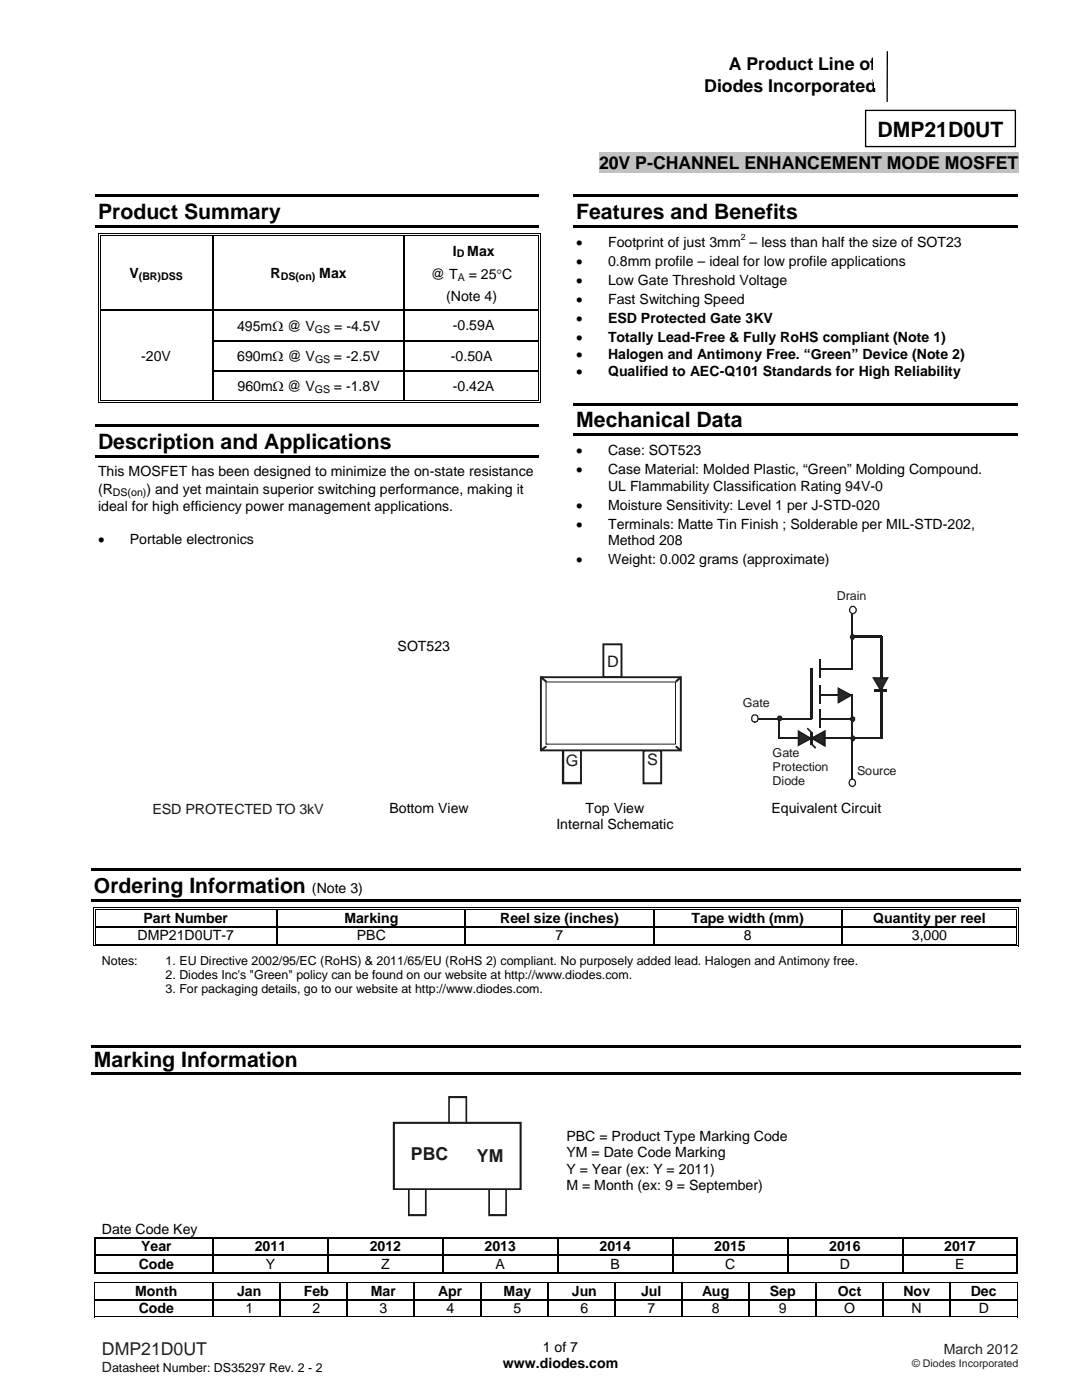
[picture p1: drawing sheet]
<svg xmlns="http://www.w3.org/2000/svg" width="216mm" height="279mm" viewBox="0 0 216 279" stroke-linecap="round" stroke-linejoin="round" font-family="sans-serif">
<path d="M177.1 10.3l-.1 10" fill="none" stroke="#000" stroke-width=".26"/>
<path d="M172.7 22h29.9v7.3h-29.9z" fill="#fff"/>
<path d="M172.7 22h29.9v7.3h-29.9z" fill="none" stroke="#000" stroke-width=".26"/>
<path d="M119.5 30.4h83.7v4.1h-83.7z" fill="#c1c1c1"/>
<g fill="#000">
<path d="M19 38.8h88.6v.5h-88.6zM114.4 38.8h88.7v.5h-88.7zM19 44.9h88.6v.5h-88.6zM19.6 46.5h.1v.5h-.1zM19.6 46.5h.5v.2h-.5zM19.9 46.8h.2v.2h-.2zM42.4 47h.3zM42.4 46.5h.5v.2h-.5zM42.4 46.8h.5v.2h-.5zM80.5 47h.3zM80.5 46.5h.5v.2h-.5zM80.5 46.8h.5v.2h-.5z"/>
<path d="M107.4 46.5h.4v.2h-.4zM107.4 46.8h.1v.2h-.1zM107.7 46.5h.1v.5h-.1zM114.4 44.9h88.7v.5h-88.7zM19.6 61.8h.1v.3h-.1zM19.6 67.8h.1v.3h-.1zM19.6 73.9h.1v.2h-.1zM19.9 61.8h.2v.3h-.2zM19.9 67.8h.2v.3h-.2zM19.9 73.9h.2v.2h-.2zM42.4 61.8h.3v.3h-.3zM42.4 67.8h.3v.3h-.3z"/>
<path d="M42.4 73.9h.3v.2h-.3zM80.5 61.8h.3v.3h-.3zM80.5 67.8h.3v.3h-.3zM80.5 73.9h.3v.2h-.3zM107.4 61.8h.1v.3h-.1zM107.4 67.8h.1v.3h-.1zM107.4 73.9h.1v.2h-.1zM107.7 61.8h.1v.3h-.1zM107.7 67.8h.1v.3h-.1zM107.7 73.9h.1v.2h-.1zM19 84.7h88.6v.6h-88.6zM19 90.8h88.6v.6h-88.6z"/>
<path d="M19.6 80.3h.5v.1h-.5zM19.9 79.9h.2v.2h-.2zM42.4 79.9h.5v.2h-.5zM80.5 79.9h.5v.2h-.5zM107.4 80.3h.4v.1h-.4zM107.4 79.9h.1v.2h-.1zM107.7 79.9h.1v.5h-.1zM114.4 80.4h88.7v.5h-88.7zM114.4 86.5h88.7v.5h-88.7zM18.2 173.4h185.5v.5h-185.5zM18.2 179.5h185.5v.5h-185.5zM18.6 181h.2v.6h-.2z"/>
<path d="M18.6 181h.5v.2h-.5zM18.6 184.8h.2v.3h-.2zM18.6 188.7h.5v.1h-.5zM18.9 181.4h.2v.2h-.2zM18.9 181.4h.2v.1h-.2zM18.9 184.8h.2v.3h-.2zM18.9 188.3h.2v.2h-.2zM55.2 181.5l.3 .1zM55.2 181h.5v.2h-.5zM55.2 181.4h.5v.1h-.5zM55.2 184.8h.3v.3h-.3zM55.2 188.3h.5v.2h-.5z"/>
<path d="M92.8 181.5l.2 .1zM92.8 181h.5v.2h-.5zM92.8 181.4h.5v.1h-.5zM92.8 184.8h.2v.3h-.2zM92.8 188.3h.5v.2h-.5zM130.3 181.5l.3 .1zM130.3 181h.5v.2h-.5zM130.3 181.4h.5v.1h-.5zM130.3 184.8h.3v.3h-.3zM130.3 188.3h.5v.2h-.5zM167.9 181.5l.2 .1zM167.9 181h.5v.2h-.5z"/>
<path d="M167.9 181.4h.5v.1h-.5zM167.9 184.8h.2v.3h-.2zM167.9 188.3h.5v.2h-.5zM202.8 181h.5v.2h-.5zM202.8 181.4h.1v.2h-.1zM202.8 181.4h.1v.1h-.1zM202.8 184.8h.1v.3h-.1zM202.8 188.7h.5v.1h-.5zM202.8 188.3h.1v.2h-.1zM203.1 181h.2v.6h-.2zM203.1 184.8h.2v.3h-.2zM203.1 188.3h.2v.5h-.2z"/>
<path d="M18.2 208.5h185.5v.5h-185.5zM18.2 213.9h185.5v.5h-185.5zM18.7 246.9h.3v.3h-.3zM18.7 250.4h.3v.3h-.3zM18.8 255.8h.1v.2h-.1zM18.8 259.2h.1v.3h-.1zM42.4 246.9h.3v.3h-.3zM42.4 250.4h.3v.3h-.3zM42.4 259.2h.3v.3h-.3zM55.8 259.2h.2v.3h-.2zM65.3 246.9h.3v.3h-.3zM65.3 250.4h.3v.3h-.3z"/>
<path d="M69.2 259.2h.2v.3h-.2zM82.5 259.2h.3v.3h-.3zM88.3 246.9h.2v.3h-.2zM88.3 250.4h.2v.3h-.2zM95.9 259.2h.3v.3h-.3zM109.3 259.2h.2v.3h-.2zM111.2 246.9h.2v.3h-.2zM111.2 250.4h.2v.3h-.2zM122.6 259.2h.3v.3h-.3zM134.1 246.9h.3v.3h-.3zM134.1 250.4h.3v.3h-.3zM136 259.2h.3v.3h-.3z"/>
<path d="M149.4 259.2h.2v.3h-.2zM157 246.9h.3v.3h-.3zM157 250.4h.3v.3h-.3zM162.8 259.2h.2v.3h-.2zM176.1 259.2h.3v.3h-.3zM180 246.9h.2v.3h-.2zM180 250.4h.2v.3h-.2zM189.5 259.2h.2v.3h-.2zM202.9 246.9h.2v.3h-.2zM202.9 246.9h.2v.2h-.2zM202.9 250.4h.2v.3h-.2zM202.9 253.9h.2v.2h-.2z"/>
<path d="M202.9 255.8h.2v.2h-.2zM202.9 259.2h.2v.3h-.2zM202.9 262.7h.2v.2h-.2z"/>
</g>
<g fill="none" stroke="#000" stroke-width=".2">
<path d="M19.7 47v14.8M20 47v14.8M20.1 46.6h22.3M20.1 46.9h22.3M42.9 46.6h37.6M42.9 46.9h37.6M81 46.6h26.4M81 46.9h26.4M107.5 47v14.8M107.8 47v14.8M19.7 62.1v5.7M19.7 68.1v5.8"/>
<path d="M19.7 74.1v6.3M20 62.1v5.7M20 68.1v5.8M20 74.1v5.8M107.5 62.1v5.7M107.5 68.1v5.8M107.5 74.1v5.8M107.8 62.1v5.7M107.8 68.1v5.8M107.8 74.1v5.8M20.1 80.3h87.3M20.1 80h22.3"/>
<path d="M42.9 80h37.6M81 80h26.4M18.7 181.6v3.2M18.7 185.1v3.7M19 181.6v3.2M19 185.1v3.2M19.1 181.1h36.1M19.1 181.5h36.1M19.1 188.8h183.7M19.1 188.4h36.1M55.7 181.1h37.1M55.7 181.5h37.1"/>
<path d="M55.7 188.4h37.1M93.3 181.1h37M93.3 181.5h37M93.3 188.4h37M130.8 181.1h37.1M130.8 181.5h37.1M130.8 188.4h37.1M168.4 181.1h34.4M168.4 181.5h34.4M168.4 188.4h34.4M202.8 181.6v3.2M202.8 185.1v3.2"/>
<path d="M203.2 181.6v3.2M203.2 185.1v3.2M18.8 255.9h184.3M18.9 256v3.2M18.9 259.5v3.4M203 256v3.2M203 259.5v3.4M18.8 262.8h184.1"/>
</g>
<g fill="none" stroke="#000" stroke-width=".25">
<path d="M42.5 47v14.8M80.6 47v14.8M20.1 61.9h22.3M42.5 62.1v5.7M42.5 68.1v5.8M42.5 74.1v5.8M42.7 61.9h37.8M42.7 68h37.8M42.7 74h37.8M80.6 62.1v5.7M80.6 68.1v5.8M80.6 74.1v5.8"/>
<path d="M80.8 61.9h26.6M80.8 68h26.6M80.8 74h26.6M19.1 184.9h36.1M55.4 181.6v3.2M55.4 185.1v3.2M55.5 184.9h37.3M92.9 181.6v3.2M92.9 185.1v3.2M93 184.9h37.3M130.4 181.6v3.2M130.4 185.1v3.2"/>
<path d="M130.6 184.9h37.3M168 181.6v3.2M168 185.1v3.2M168.1 184.9h34.7M18.7 247h23.7M18.7 254h23.7M18.9 247.2v3.2M18.9 250.7v3.4M18.9 259.4h23.5M19 250.5h23.4M42.5 247.2v3.2M42.5 250.7v3.4"/>
<path d="M42.5 256v3.2M42.5 259.5v3.2M42.7 247h22.6M42.7 250.5h22.6M42.7 254h22.6M42.7 259.4h13.1M55.9 256v3.2M55.9 259.5v3.2M56 259.4h13.2M65.5 247.2v3.2M65.5 250.7v3.4M65.6 247h22.7"/>
<path d="M65.6 250.5h22.7M65.6 254h22.7M69.3 256v3.2M69.3 259.5v3.2M69.4 259.4h13.1M82.7 256v3.2M82.7 259.5v3.2M82.8 259.4h13.1M88.4 247.2v3.2M88.4 250.7v3.4M88.5 247h22.7M88.5 250.5h22.7"/>
<path d="M88.5 254h22.7M96 256v3.2M96 259.5v3.2M96.2 259.4h13.1M109.4 256v3.2M109.4 259.5v3.2M109.5 259.4h13.1M111.3 247.2v3.2M111.3 250.7v3.4M111.4 247h22.7M111.4 250.5h22.7M111.4 254h22.7"/>
<path d="M122.8 256v3.2M122.8 259.5v3.2M122.9 259.4h13.1M134.2 247.2v3.2M134.2 250.7v3.4M134.4 247h22.6M134.4 250.5h22.6M134.4 254h22.6M136.1 256v3.2M136.1 259.5v3.2M136.3 259.4h13.1M149.5 256v3.2"/>
<path d="M149.5 259.5v3.2M149.6 259.4h13.2M157.1 247.2v3.2M157.1 250.7v3.4M157.3 247h22.7M157.3 250.5h22.7M157.3 254h22.7M162.9 256v3.2M162.9 259.5v3.2M163 259.4h13.1M176.3 256v3.2M176.3 259.5v3.2"/>
<path d="M176.4 259.4h13.1M180.1 247.2v3.2M180.1 250.7v3.4M180.2 247h22.7M180.2 250.5h22.7M180.2 254h22.7M189.6 256v3.2M189.6 259.5v3.2M189.7 259.4h13.2M203 247.2v3.2M203 250.7v3.4"/>
</g>
<path d="M151.3 143.5h10.8" fill="none" stroke="#1f1a17" stroke-width=".34"/>
<path d="M161.9 146.1v2.5" fill="none" stroke="#1f1a17" stroke-width=".42"/>
<g fill="#1f1a17">
<path d="M162.1 148.3l.8 .9-.3 .2-.8-.8z"/>
<path d="M161 145.4l.2-.2 .9 .9-.3 .2z"/>
</g>
<path d="M163.6 133.5h6.6M163.7 131.6v3.6M163.7 136.8v3.6M163.7 138.7h6.5M170.1 122.5v11.1M155.4 147.3h20.6M155.5 143.2v4.3M163.7 141.6v3.7M163.7 143.4h6.6" fill="none" stroke="#1f1a17" stroke-width=".34"/>
<path d="M161.9 133.4v10.1M170.2 127.1h5.8M174.3 137.9h2.6M175.8 127v20.5" fill="none" stroke="#1f1a17" stroke-width=".42"/>
<path d="M159.3 145.9l2.5 1.4-2.5 1.4z" fill="#2a2b2b"/>
<path d="M159.2 145.9h.3v2.8h-.3zM159.2 148.7l.2 .1-.2 .2zM159.3 148.6l2.4-1.3 .2 .2-2.5 1.3zM161.9 147.3l.3 .1-.3 .1zM159.4 145.8l2.5 1.5-.2 .2-2.4-1.4zM159.2 145.6l.2 .2-.1 .1h-.1z" fill="#1f1a17"/>
<path d="M162.1 147.3l2.4-1.3v2.8z" fill="#2a2b2b"/>
<path d="M164.3 146h.5v2.8h-.5zM164.4 145.8l.4-.2v.4h-.3zM162 147.2l2.4-1.4 .2 .4-2.5 1.3zM161.7 147.3l.3-.1 .1 .1-.1 .2zM162.1 147.2l2.5 1.4-.2 .3-2.4-1.4zM164.5 148.8h.3v.3l-.4-.2z" fill="#1f1a17"/>
<path d="M174.3 135.3h2.8l-1.3 2.5z" fill="#2a2b2b"/>
<path d="M174.3 135.1h2.8v.4h-2.8zM177.1 135.1h.3l-.2 .3zM177 135.2l.2 .2-1.3 2.5-.3-.2zM175.6 137.9h.3l-.1 .2zM174.2 135.4l.2-.2 1.5 2.5-.3 .2zM174 135.1h.3l-.1 .3z" fill="#1f1a17"/>
<path d="M169.9 121h.5a.76 .76 0 0 1 .5 .8 .76 .76 0 0 1-.7 .7 .76 .76 0 0 1-.7-.7 .76 .76 0 0 1 .4-.8zM150.2 142.9l.1-.2h.6l.2 .2 .2 .5-.2 .6-.5 .1-.4-.1-.2-.3v-.6zM169.6 155.7l.2-.2h.5l.4 .5v.5l-.4 .4a.68 .68 0 0 1-.9-.7z" fill="none" stroke="#1f1a17" stroke-width=".25"/>
<path d="M169.8 143.2l.4-.2 .3 .3v.4l-.2 .3h-.3l-.2-.3z" fill-rule="evenodd" fill="#2a2b2b"/>
<path d="M169.8 143.2l.4-.2 .3 .3v.4l-.2 .3h-.3l-.2-.3z" fill="none" stroke="#1f1a17" stroke-width=".25"/>
<path d="M170 146.9h.3l.2 .3a.55 .55 0 0 1-.3 .6 .55 .55 0 0 1-.4-.6z" fill-rule="evenodd" fill="#2a2b2b"/>
<path d="M170 146.9h.3l.2 .3a.55 .55 0 0 1-.3 .6 .55 .55 0 0 1-.4-.6z" fill="none" stroke="#1f1a17" stroke-width=".25"/>
<circle cx="155.6" cy="143.4" r=".43" fill="#2a2b2b"/>
<circle cx="155.6" cy="143.4" r=".43" fill="none" stroke="#1f1a17" stroke-width=".25"/>
<path d="M169.8 126.8l.3-.2 .2 .2 .2 .3-.2 .5-.5-.1-.1-.4z" fill-rule="evenodd" fill="#2a2b2b"/>
<path d="M169.8 126.8l.3-.2 .2 .2 .2 .3-.2 .5-.5-.1-.1-.4z" fill="none" stroke="#1f1a17" stroke-width=".25"/>
<path d="M170.1 138.7v16.9" fill="none" stroke="#1f1a17" stroke-width=".34"/>
<path d="M167.3 137.4l2.5 1.3-2.5 1.5z" fill="#2a2b2b"/>
<g fill="#1f1a17">
<path d="M167.1 137.4h.4v2.8h-.4zM167.1 137.1l.3 .2-.1 .1h-.2zM167.4 137.3l2.5 1.3-.1 .3-2.6-1.4zM169.8 138.7h.4l-.3 .2zM167.2 140.1l2.6-1.5 .1 .3-2.5 1.4zM167.1 140.2l.3 .1-.3 .2z"/>
<path d="M120.4 135h3.6v.3h-3.6zM124 135.1h.2v.2h-.2zM123.8 128.6h.4v6.5h-.4zM124 128.4h.2v.2h-.2zM120.4 128.4h3.6v.4h-3.6zM120.2 128.4h.2v.2h-.2zM120.2 128.6h.4v6.5h-.4zM120.2 135.1h.2v.2h-.2z"/>
<path d="M112.3 156h3.6v.5h-3.6zM115.9 156.2h.2v.3h-.2zM115.7 149.6h.4v6.6h-.4zM115.9 149.5h.2v.1h-.2zM112.3 149.5h3.6v.3h-3.6zM112.1 149.5h.2v.1h-.2zM112.1 149.6h.5v6.6h-.5zM112.1 156.2h.2v.3h-.2z"/>
<path d="M128.4 156.1h3.5v.4h-3.5zM131.9 156.3h.2v.2h-.2zM131.7 149.8h.4v6.5h-.4zM131.9 149.6h.2v.2h-.2zM128.4 149.6h3.5v.3h-3.5zM128.2 149.6h.2v.2h-.2zM128.2 149.8h.4v6.5h-.4zM128.2 156.3h.2v.2h-.2z"/>
</g>
<path d="M107.9 135.1h27.9v14.7h-27.9z" fill="#fff"/>
<path d="M107.7 135.1h.4v14.7h-.4zM107.7 135h.2v.1h-.2zM107.9 135h27.9v.3h-27.9zM135.8 135h.2v.1h-.2zM135.7 135.1h.3v14.7h-.3zM135.8 149.8h.2v.1h-.2zM107.9 149.6h27.9v.3h-27.9zM107.7 149.8h.2v.1h-.2z" fill="#1f1a17"/>
<path d="M109 136.1h25.8v12.4h-25.8z" fill="#fff"/>
<path d="M109 136.1h25.8v12.4h-25.8zM109 148.5h.1" fill="none" stroke="#1f1a17" stroke-width=".2"/>
<g fill="#1f1a17">
<path d="M134.7 135.9l1-.9 .3 .3-1 .9z"/>
<path d="M135 148.8l1 .8-.3 .3-1-.8z"/>
<path d="M107.7 149.6l1.2-.8 .3 .3-1.2 .8z"/>
<path d="M108 135l1.2 .9-.3 .3-1.2-.9z"/>
</g>
<path d="M78.6 224.1h25.2v13.2h-25.2z" fill="#fff"/>
<g fill="#1f1a17">
<path d="M78.4 224.1h.4v13.2h-.4zM78.4 223.9h.2v.2h-.2zM78.6 223.9h25.2v.4h-25.2zM103.8 223.9h.3v.2h-.3zM103.7 224.1h.4v13.2h-.4zM103.8 237.3h.3v.2h-.3zM78.6 237.2h25.2v.3h-25.2zM78.4 237.3h.2v.2h-.2z"/>
<path d="M92.9 219h.3v5.1h-.3zM93 218.7h.2v.3h-.2zM89.6 218.7h3.4v.5h-3.4zM89.4 218.7h.2v.3h-.2zM89.4 219h.4v5.1h-.4z"/>
<path d="M81.4 237.3h.3v5.2h-.3zM81.4 242.5h.2v.2h-.2zM81.6 242.3h3.4v.4h-3.4zM85 242.5h.1v.2h-.1zM84.8 237.3h.3v5.2h-.3z"/>
<path d="M97.4 237.3h.4v5.2h-.4zM97.4 242.5h.2v.2h-.2zM97.6 242.3h3.4v.4h-3.4zM101 242.5h.2v.2h-.2zM100.8 237.3h.4v5.2h-.4z"/>
</g>
<g font-size="4.2">
<text x="175.1" y="27.4">DMP21D0UT</text>
<text x="19.6" y="43.6">Product Summary</text>
<text x="115" y="43.6">Features and Benefits</text>
<text x="19.6" y="89.6">Description and Applications</text>
<text x="115" y="85.2">Mechanical Data</text>
<text x="18.7" y="178.2">Ordering Information</text>
<text x="18.7" y="213">Marking Information</text>
</g>
<g font-size="3.5">
<text x="145.4" y="13.9">A Product Line of</text>
<text x="140.5" y="18.4">Diodes Incorporated</text>
<text x="119.5" y="33.7">20V P-CHANNEL ENHANCEMENT MODE MOSFET</text>
</g>
<g font-size="3.5" fill="#1f1a17">
<text x="82" y="231.6">PBC</text>
<text x="95.2" y="231.8">YM</text>
</g>
<text font-size="3.5" fill="#231f20" x="20.3" y="270.5">DMP21D0UT</text>
<g font-size="3.1" fill="#1f1a17">
<text x="121.2" y="133.1">D</text>
<text x="112.9" y="152.8">G</text>
<text x="129.2" y="152.7">S</text>
</g>
<g font-size="2.8">
<text x="90.3" y="51">I</text>
<text x="93.2" y="51">Max</text>
<text x="115" y="49.3">•</text>
<text x="115" y="53.1">•</text>
<text x="121.3" y="49.3">Footprint of just 3mm – less than half the size of SOT23</text>
<text x="121.3" y="53.1">0.8mm profile – ideal for low profile applications</text>
<text x="25.8" y="55.5">V</text>
<text x="54" y="55.5">R</text>
<text x="63.7" y="55.5">Max</text>
<text x="86" y="55.7">@ T</text>
<text x="93.5" y="55.7">= 25°C</text>
<text x="115" y="56.8">•</text>
<text x="121.3" y="56.8">Low Gate Threshold Voltage</text>
<text x="89" y="60.1">(Note 4)</text>
<text x="90.4" y="65.9">-0.59A</text>
<text x="115" y="60.6">•</text>
<text x="115" y="64.4">•</text>
<text x="121.3" y="64.4">ESD Protected Gate 3KV</text>
<text x="121.3" y="60.6">Fast Switching Speed</text>
<text x="28.2" y="72">-20V</text>
<text x="47.3" y="66.1">495mΩ @ V</text>
<text x="66.7" y="66.1">= -4.5V</text>
<text x="90" y="72">-0.50A</text>
<text x="115" y="68.2">•</text>
<text x="115" y="71.7">•</text>
<text x="121.3" y="68.2">Totally Lead-Free &amp; Fully RoHS compliant (Note 1)</text>
<text x="121.3" y="71.7">Halogen and Antimony Free. “Green” Device (Note 2)</text>
<text x="47.3" y="72.1">690mΩ @ V</text>
<text x="66.6" y="72.1">= -2.5V</text>
<text x="90.4" y="78">-0.42A</text>
<text x="115" y="75.1">•</text>
<text x="121.3" y="75.1">Qualified to AEC-Q101 Standards for High Reliability</text>
<text x="47.4" y="78.1">960mΩ @ V</text>
<text x="66.6" y="78.1">= -1.8V</text>
<text x="19.6" y="95">This MOSFET has been designed to minimize the on-state resistance</text>
<text x="115" y="90.9">•</text>
<text x="115" y="94.7">•</text>
<text x="121.3" y="90.9">Case: SOT523</text>
<text x="121.3" y="94.7">Case Material: Molded Plastic, “Green” Molding Compound.</text>
<text x="19.6" y="98.6">(R</text>
<text x="19.6" y="101.9">ideal for high efficiency power management applications.</text>
<text x="29.2" y="98.6">) and yet maintain superior switching performance, making it</text>
<text x="115" y="101.7">•</text>
<text x="121.3" y="97.9">UL Flammability Classification Rating 94V-0</text>
<text x="121.3" y="101.7">Moisture Sensitivity: Level 1 per J-STD-020</text>
<text x="115" y="105.5">•</text>
<text x="121.3" y="105.5">Terminals: Matte Tin Finish ; Solderable per MIL-STD-202,</text>
<text x="19.6" y="108.6">•</text>
<text x="25.9" y="108.6">Portable electronics</text>
<text x="115" y="112.5">•</text>
<text x="121.3" y="108.7">Method 208</text>
<text x="121.3" y="112.5">Weight: 0.002 grams (approximate)</text>
<text x="79.3" y="130">SOT523</text>
<text x="77.7" y="162.2">Bottom View</text>
<text x="111" y="165.4">Internal Schematic</text>
<text x="116.8" y="162.2">Top View</text>
<text x="153.9" y="162.2">Equivalent Circuit</text>
<text x="62.3" y="178.2">(Note 3)</text>
<text x="28.6" y="184.2">Part Number</text>
<text x="68.7" y="184.2">Marking</text>
<text x="99.8" y="184.2">Reel size (inches)</text>
<text x="138" y="184.2">Tape width (mm)</text>
<text x="174.3" y="184.2">Quantity per reel</text>
<text x="27.5" y="187.7">DMP21D0UT-7</text>
<text x="71.2" y="187.7">PBC</text>
<text x="110.9" y="187.7">7</text>
<text x="148.4" y="187.7">8</text>
<text x="181.9" y="187.7">3,000</text>
<text x="113" y="227.7">PBC = Product Type Marking Code</text>
<text x="113" y="230.9">YM = Date Code Marking</text>
<text x="113" y="234.2">Y = Year (ex: Y = 2011)</text>
<text x="113" y="237.4">M = Month (ex: 9 = September)</text>
<text x="20.3" y="246.2">Date Code Key</text>
<text x="28.2" y="249.8">Year</text>
<text x="50.8" y="249.8">2011</text>
<text x="73.8" y="249.8">2012</text>
<text x="96.7" y="249.8">2013</text>
<text x="119.6" y="249.8">2014</text>
<text x="142.5" y="249.8">2015</text>
<text x="165.5" y="249.8">2016</text>
<text x="188.4" y="249.8">2017</text>
<text x="27.7" y="253.3">Code</text>
<text x="53" y="253.3">Y</text>
<text x="76.1" y="253.3">Z</text>
<text x="98.9" y="253.3">A</text>
<text x="121.8" y="253.3">B</text>
<text x="144.7" y="253.3">C</text>
<text x="167.6" y="253.3">D</text>
<text x="190.6" y="253.3">E</text>
<text x="27" y="258.6">Month</text>
<text x="27.7" y="262.1">Code</text>
<text x="47.3" y="258.6">Jan</text>
<text x="49" y="262.1">1</text>
<text x="60.6" y="258.6">Feb</text>
<text x="62.3" y="262.1">2</text>
<text x="74" y="258.6">Mar</text>
<text x="75.7" y="262.1">3</text>
<text x="87.4" y="258.6">Apr</text>
<text x="89.1" y="262.1">4</text>
<text x="100.5" y="258.6">May</text>
<text x="102.4" y="262.1">5</text>
<text x="114.1" y="258.6">Jun</text>
<text x="115.8" y="262.1">6</text>
<text x="127.9" y="258.6">Jul</text>
<text x="129.2" y="262.1">7</text>
<text x="140.1" y="258.6">Aug</text>
<text x="142" y="262.1">8</text>
<text x="153.6" y="258.6">Sep</text>
<text x="155.4" y="262.1">9</text>
<text x="167.2" y="258.6">Oct</text>
<text x="168.4" y="262.1">O</text>
<text x="180.3" y="258.6">Nov</text>
<text x="181.9" y="262.1">N</text>
<text x="193.7" y="258.6">Dec</text>
<text x="195.3" y="262.1">D</text>
<text x="108.3" y="269.8">1 of 7</text>
<text x="100.3" y="273.1">www.diodes.com</text>
</g>
<text font-size="2.8" fill="#1f1a17" x="30.5" y="162.5">ESD PROTECTED TO 3kV</text>
<g font-size="2.8" fill="#231f20">
<text x="20.3" y="273.9">D</text>
<text x="188.3" y="270.2">March 2012</text>
</g>
<g font-size="2.5" fill="#1f1a17">
<text x="167" y="119.8">Drain</text>
<text x="148.2" y="141.2">Gate</text>
<text x="154.2" y="151.1">Gate</text>
<text x="154.2" y="153.8">Protection</text>
<text x="171" y="154.6">Source</text>
<text x="154.2" y="156.6">Diode</text>
</g>
<g font-size="2.5">
<text x="20.3" y="192.5">Notes:</text>
<text x="33" y="195.4">2. Diodes Inc's &quot;Green&quot; policy can be found on our website at http://www.diodes.com.</text>
<text x="33" y="192.5">1. EU Directive 2002/95/EC (RoHS) &amp; 2011/65/EU (RoHS 2) compliant. No purposely added lead. Halogen and Antimony free.</text>
<text x="33" y="198.2">3. For packaging details, go to our website at http://www.diodes.com.</text>
<text x="22.4" y="273.9">atasheet Number: DS35297 Rev. 2 - 2</text>
</g>
<g font-size="2.1">
<text x="91.1" y="51.4">D</text>
<text x="27.7" y="55.9">(BR)DSS</text>
<text x="56" y="55.9">DS(on)</text>
<text x="91.3" y="56.1">A</text>
<text x="62.8" y="66.4">GS</text>
<text x="62.9" y="72.5">GS</text>
<text x="62.8" y="78.5">GS</text>
<text x="22.5" y="99">DS(on)</text>
</g>
<text font-size="2.1" fill="#231f20" x="182" y="272.8">© Diodes Incorporated</text>
<text font-size="1.8" x="147.8" y="47.9">2</text>
</svg>
